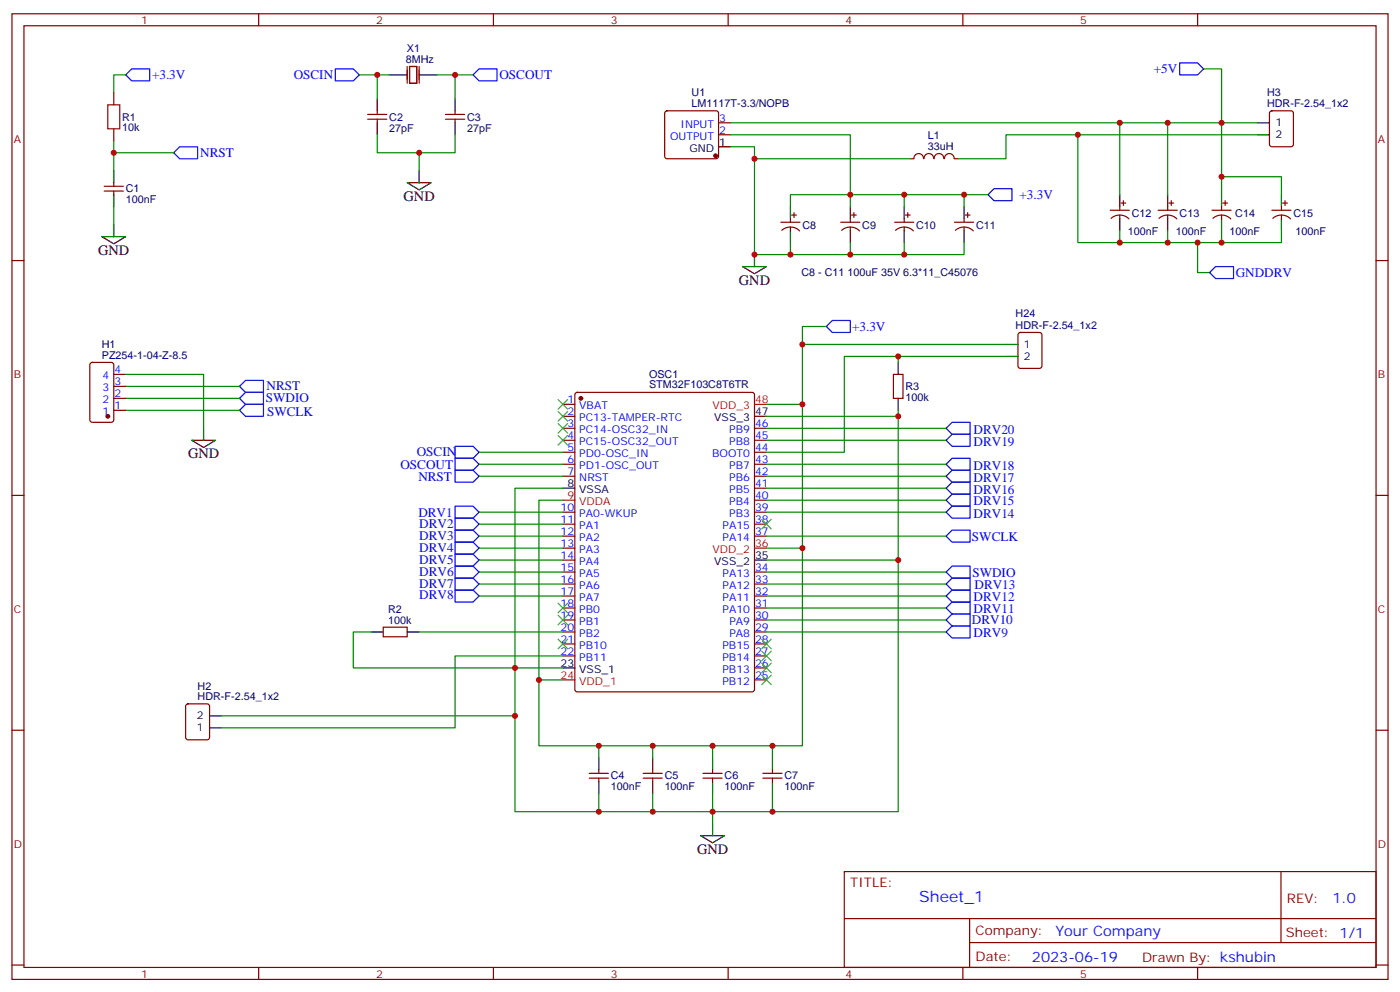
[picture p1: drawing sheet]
<svg xmlns="http://www.w3.org/2000/svg" width="412mm" height="292mm" viewBox="0 0 412 292" stroke-linecap="round" stroke-linejoin="round" font-family="sans-serif">
<g fill="none" stroke="#870000" stroke-width=".35">
<path d="M3.5 4.1h405.4v284.3h-405.4zM7.1 7.6h398.2v277.3h-398.2zM76.2 4.1v3.5M145.3 4.1v3.5M214.5 4.1v3.5M283.6 4.1v3.5M352.8 4.1v3.5M33.5 27.3v3.6M33.5 37.9v3.6M108.3 33.7h5.6M108.3 35.1h5.6M111.1 32.6v1.1"/>
<path d="M111.1 35.1v1.1M131.2 33.7h5.7M131.2 35.1h5.7M134.1 32.6v1.1M134.1 35.1v1.1M196 32.8l.5-.2h14.5l.5 .2 .2 .5v12.7l-.3 .5-.4 .2h-14.5l-.5-.2-.2-.5v-12.7zM211.7 39.7h3.5M211.7 36.2h3.5M374.2 32.8l.4-.2h5.7l.6 .5 .1 9.4-.5 .7h-5.9l-.6-.4-.1-9.5zM30.7 56.3h5.6M30.7 54.9h5.6M33.5 53.8v1.1"/>
<path d="M33.5 56.3v1M268.1 46.7h1.1M269.2 46.7a1.41 1.41 0 0 1 1.4-1.5 1.41 1.41 0 0 1 1.4 1.5M272.2 46.7a1.41 1.41 0 0 1 1.4-1.5 1.41 1.41 0 0 1 1.4 1.5M275.2 46.7a1.41 1.41 0 0 1 1.4-1.5 1.41 1.41 0 0 1 1.4 1.5M278.2 46.7a1.41 1.41 0 0 1 1.4-1.5 1.41 1.41 0 0 1 1.4 1.5M281.2 46.7h1M330.2 59.8h1.4M330.9 59.1v1.4M344.3 59.8h1.4M345 59.1v1.4M360.2 59.8h1.4"/>
<path d="M360.9 59.1v1.4M377.8 59.8h1.4M378.5 59.1v1.4M3.5 76.7h3.6M230 65.4h5.7M230.3 67.8a3.8 3.8 0 0 1 5.2 .2M232.8 64.4v1M232.8 66.9v1M233.2 63.3h1.4M233.9 62.6v1.4M247.6 65.4h5.7M247.9 67.8a3.8 3.8 0 0 1 5.3 .2"/>
<path d="M250.5 64.4v1M250.5 66.9v1M250.8 63.3h1.4M251.5 62.6v1.4M263.5 65.4h5.7M263.8 67.8a3.8 3.8 0 0 1 5.3 .2M266.3 64.4v1M266.3 66.9v1M266.7 63.3h1.4M267.4 62.6v1.4M281.2 65.4h5.6M281.4 67.8a3.8 3.8 0 0 1 5.3 .2"/>
<path d="M284 64.4v1M284 66.9v1M284.3 63.3h1.5M285 62.6v1.4M327 61.9h5.7M327.3 64.3a3.8 3.8 0 0 1 5.3 .2M329.8 60.9v1M329.8 63.3v1.1M341.1 61.9h5.7M341.4 64.3a3.8 3.8 0 0 1 5.3 .2M344 60.9v1M344 63.3v1.1"/>
<path d="M357 61.9h5.7M357.3 64.3a3.8 3.8 0 0 1 5.2 .2M359.8 60.9v1M359.8 63.3v1.1M374.6 61.9h5.7M374.9 64.3a3.8 3.8 0 0 1 5.3 .2M377.5 60.9v1M377.5 63.3v1.1M405.3 76.7h3.6M300.1 98.1l.5-.2h5.6l.7 .4v9.5l-.4 .6-5.9 .1-.7-.5v-9.4zM26.7 106.9l.5-.2h5.6l.7 .4v16.5l-.4 .7-5.9 .1-.7-.5v-16.5zM33.5 117.3h3.5"/>
<path d="M33.5 113.8h3.5M33.5 110.2h3.5M165.8 119.1h3.5M169.6 115.7l.4-.2h51.5l.7 .5v87l-.4 .7h-51.8l-.6-.4-.1-87.1zM263.2 110.2h2.8v7.1h-2.8zM33.5 120.8h3.5M165.8 122.6h3.5M165.8 126.1h3.5M165.8 129.6h3.5M165.8 133.2h3.5M165.8 136.7h3.5M222.2 126.1h3.6"/>
<path d="M222.2 129.6h3.6M222.2 133.2h3.6M222.2 136.7h3.6M3.5 145.9h3.6M165.8 140.2h3.5M165.8 150.8h3.5M165.8 154.3h3.5M165.8 157.9h3.5M222.2 140.2h3.6M222.2 150.8h3.6M222.2 154.3h3.6M222.2 157.9h3.6"/>
<path d="M222.2 147.3h3.6M222.2 143.8h3.6M405.3 145.9h3.6M165.8 161.4h3.5M165.8 164.9h3.5M165.8 168.5h3.5M165.8 172h3.5M165.8 175.5h3.5M165.8 179h3.5M222.2 168.5h3.6M222.2 172h3.6M222.2 175.5h3.6"/>
<path d="M222.2 179h3.6M112.9 184.7h7v2.8h-7zM165.8 182.6h3.5M165.8 186.1h3.5M165.8 189.6h3.5M165.8 193.1h3.5M222.2 182.6h3.6M222.2 186.1h3.6M222.2 189.6h3.6M222.2 193.1h3.6M222.2 196.7h3.6M3.5 215h3.6"/>
<path d="M54.9 207.5l.5-.2h5.6l.7 .4v9.4l-.4 .7h-5.9l-.7-.4v-9.4zM222.2 200.2h3.6M405.3 215h3.6M173.6 229.1h5.6M173.6 227.7h5.6M176.4 226.7v1M176.4 229.1v1.1M189.4 229.1h5.7M189.4 227.7h5.7M192.3 226.7v1M192.3 229.1v1.1M207.1 229.1h5.6"/>
<path d="M207.1 227.7h5.6M209.9 226.7v1M209.9 229.1v1.1M224.7 229.1h5.7M224.7 227.7h5.7M227.5 226.7v1M227.5 229.1v1.1M248.7 256.6h156.6v28.3h-156.6zM377.3 256.7v20.8M248.7 270.5h156.5M285.6 277.5h119.6M285.6 270.5v14.1"/>
<path d="M3.5 284.2h3.6M76.2 284.9v3.5M145.3 284.9v3.5M214.5 284.9v3.5M283.6 284.9v3.5M352.8 284.9v3.5M405.3 284.2h3.6"/>
</g>
<g fill="#870000" stroke="#870000" stroke-width=".35">
<circle cx="171.1" cy="117.3" r=".53"/>
<circle cx="210.8" cy="45.9" r=".53"/>
<circle cx="31.7" cy="122.6" r=".53"/>
</g>
<g fill="none" stroke="#000" stroke-width=".35">
<path d="M111.1 29.1v3.5M111.1 36.2v3.5M114.7 22h5.2M123.5 22h5.3M134.1 29.1v3.5M134.1 36.2v3.5M370.4 36.2h3.5M370.4 39.7h3.5M33.5 50.3v3.5M33.5 57.3v3.6M119.9 53.8h7.1l-3.5 2.1zM123.5 50.3v3.5"/>
<path d="M211.7 43.2h3.5M329.8 57.3v3.6M344 57.3v3.6M359.8 57.3v3.6M377.5 57.3v3.6M30 69.7h7l-3.5 2.1zM33.5 66.1v3.6M218.7 78.5h7.1l-3.6 2.1zM222.2 75v3.5M232.8 60.9v3.5M232.8 67.9v3.5M250.5 60.9v3.5"/>
<path d="M250.5 67.9v3.5M266.3 60.9v3.5M266.3 67.9v3.5M284 60.9v3.5M284 67.9v3.5M329.8 64.4v3.5M344 64.4v3.5M359.8 64.4v3.5M377.5 64.4v3.5M264.6 106.7v3.5M264.6 117.3v3.5M296.3 101.4h3.6"/>
<path d="M296.3 105h3.6M56.4 129.6h7.1l-3.5 2.2zM60 126.1v3.5M222.2 122.6h3.6M165.8 143.8h3.5M222.2 164.9h3.6M109.4 186.1h3.5M119.9 186.1h3.6M165.8 196.7h3.5M61.7 214.3h3.6M61.7 210.8h3.6M176.4 223.1v3.6"/>
<path d="M176.4 230.2v3.5M192.3 223.1v3.6M192.3 230.2v3.5M209.9 223.1v3.6M209.9 230.2v3.5M227.5 223.1v3.6M227.5 230.2v3.5M206.4 246.1h7l-3.5 2.1zM209.9 242.5v3.6"/>
</g>
<path d="M222.2 119.1h3.6M165.8 147.3h3.5M222.2 161.4h3.6M165.8 200.2h3.5" fill="none" stroke="#f00" stroke-width=".35"/>
<g fill="none" stroke="#008700" stroke-width=".35">
<path d="M37 22h-3.5v5.3M105.8 22h8.9M111.1 39.7v5.3h23v-5.3M111.1 22v7.1M128.8 22h10.5M134.1 22v7.1M215.2 39.7h35.3v17.6h-17.7v3.6M215.2 36.2h155.2M317.5 39.7v31.7h12.3M329.8 36.2v21.1M344 36.2v21.1M354.5 20.3h5.3v37"/>
<path d="M370.4 39.7h-74.1v7h-14.1M33.5 41.5v8.8M33.5 45h17.7M123.5 45v5.3M215.2 43.2h7v31.8h44.1v-3.6M222.2 46.7h45.9M266.3 57.3h17.7v3.6M284 57.3h7M359.8 52h17.7v5.3M33.5 60.9v5.2M232.8 71.4v3.6M250.5 60.9v-3.6h15.8v3.6"/>
<path d="M250.5 71.4v3.6M284 71.4v3.6h-17.7M329.8 67.9v3.5h14.2M344 67.9v3.5h15.8v-3.5M352.8 71.4v8.9h3.5M377.5 67.9v3.5h-17.7M243.4 96.1h-7v23M37 110.2h23v15.9M37 117.3h33.6M37 113.8h33.6M225.8 119.1h10.6v42.3M236.4 101.4h59.9"/>
<path d="M264.6 106.7v-1.7h-15.9v28.2h-22.9M264.6 105h31.7M37 120.8h33.6M141.1 133.2h24.7M141.1 136.7h24.7M225.8 122.6h38.8v42.3M225.8 136.7h52.9M225.8 129.6h52.9M225.8 126.1h52.9M264.6 120.8v1.8M141.1 140.2h24.7M141.1 157.9h24.7"/>
<path d="M141.1 150.8h24.7M141.1 154.3h24.7M165.8 143.8h-14.1v95.2h24.7M165.8 147.3h-7.1v52.9M225.8 140.2h52.9M225.8 157.9h52.9M225.8 150.8h52.9M225.8 147.3h52.9M225.8 143.8h52.9M141.1 172h24.7M141.1 168.5h24.7M141.1 161.4h24.7"/>
<path d="M141.1 164.9h24.7M141.1 175.5h24.7M225.8 164.9h38.8v74.1h-37.1M225.8 161.4h10.6v58.2h-77.7v-19.4h7.1M225.8 168.5h52.9M225.8 175.5h52.9M225.8 179h52.9M225.8 172h52.9M109.4 186.1h-5.3v10.6h61.7M123.5 186.1h42.3M165.8 193.1h-31.7v21.2h-68.8M225.8 186.1h52.9"/>
<path d="M225.8 182.6h52.9M65.3 210.8h86.4M176.4 219.6v3.5M192.3 219.6v3.5M209.9 219.6v3.5M227.5 219.6v3.5M176.4 233.7v5.3h15.9v-5.3M209.9 233.7v5.3h-17.6M227.5 233.7v5.3h-17.6v3.5"/>
</g>
<g fill="none" stroke="#00f" stroke-width=".35">
<path d="M347.5 18.5h5.3l1.7 1.8-1.7 1.7h-5.3zM37 22l1.8-1.7h5.3v3.5h-5.3zM98.8 20.3h5.3l1.7 1.7-1.7 1.8h-5.3zM139.3 22l1.8-1.7h5.3v3.5h-5.3zM51.2 45l1.7-1.8h5.3v3.5h-5.3zM291 57.3l1.8-1.7h5.3v3.5h-5.3zM358.1 78.5h5.3v3.5h-5.3l-1.8-1.7zM243.4 96.1l1.8-1.7h5.3v3.5h-5.3zM70.6 117.3l1.7-1.8h5.3v3.6h-5.3zM70.6 113.8l1.7-1.8h5.3v3.5h-5.3zM70.6 120.8l1.7-1.7h5.3v3.5h-5.3zM134.1 131.4h5.2l1.8 1.8-1.8 1.7h-5.2z"/>
<path d="M134.1 134.9h5.2l1.8 1.8-1.8 1.8h-5.2zM134.1 138.5h5.2l1.8 1.7-1.8 1.8h-5.2zM278.7 136.7l1.8-1.8h5.3v3.6h-5.3zM278.7 129.6l1.8-1.7h5.3v3.5h-5.3zM278.7 126.1l1.8-1.7h5.3v3.5h-5.3zM134.1 149h5.2l1.8 1.8-1.8 1.8h-5.2zM134.1 152.6h5.2l1.8 1.7-1.8 1.8h-5.2zM134.1 156.1h5.2l1.8 1.8-1.8 1.7h-5.2zM134.1 159.6h5.2l1.8 1.8-1.8 1.8h-5.2zM278.7 150.8l1.8-1.8h5.3v3.6h-5.3zM278.7 147.3l1.8-1.8h5.3v3.5h-5.3zM278.7 143.8l1.8-1.8h5.3v3.5h-5.3z"/>
<path d="M278.7 140.2l1.8-1.7h5.3v3.5h-5.3zM278.7 157.9l1.8-1.8h5.3v3.5h-5.3zM134.1 163.2h5.2l1.8 1.7-1.8 1.8h-5.2zM134.1 166.7h5.2l1.8 1.8-1.8 1.7h-5.2zM134.1 170.2h5.2l1.8 1.8-1.8 1.7h-5.2zM134.1 173.7h5.2l1.8 1.8-1.8 1.8h-5.2zM278.7 179l1.8-1.7h5.3v3.5h-5.3zM278.7 175.5l1.8-1.8h5.3v3.6h-5.3zM278.7 172l1.8-1.8h5.3v3.5h-5.3zM278.7 168.5l1.8-1.8h5.3v3.5h-5.3zM278.7 186.1l1.8-1.8h5.3v3.6h-5.3zM278.7 182.6l1.8-1.8h5.3v3.5h-5.3z"/>
</g>
<g fill="none" stroke="#3c3" stroke-width=".35">
<path d="M164.4 117.7l2.8 2.8M167.2 117.7l-2.8 2.8M164.4 121.2l2.8 2.8M164.4 124.7l2.8 2.8M164.4 128.2l2.8 2.9M167.2 121.2l-2.8 2.8M167.2 124.7l-2.8 2.8M167.2 128.2l-2.8 2.9M224.4 152.9l2.8 2.9M227.2 152.9l-2.8 2.9M164.4 177.6l2.8 2.8M167.2 177.6l-2.8 2.8"/>
<path d="M164.4 188.2l2.8 2.8M164.4 181.2l2.8 2.8M167.2 188.2l-2.8 2.8M167.2 181.2l-2.8 2.8M224.4 198.8l2.8 2.8M224.4 195.3l2.8 2.8M224.4 191.7l2.8 2.9M224.4 188.2l2.8 2.8M227.2 198.8l-2.8 2.8M227.2 195.3l-2.8 2.8M227.2 191.7l-2.8 2.9M227.2 188.2l-2.8 2.8"/>
</g>
<path d="M119.9 19.6v4.9M120.6 19.6h2.2v4.9h-2.2zM123.5 19.6v4.9" fill="none" stroke="#871200" stroke-width=".35"/>
<path d="M31.7 30.9h3.6v7h-3.6z" fill="none" stroke="#a10000" stroke-width=".35"/>
<g fill="#c00">
<circle cx="264.6" cy="164.9" r=".88"/>
<circle cx="236.4" cy="161.4" r=".88"/>
<circle cx="236.4" cy="119.1" r=".88"/>
<circle cx="352.8" cy="71.4" r=".88"/>
<circle cx="158.8" cy="200.2" r=".88"/>
<circle cx="151.7" cy="196.7" r=".88"/>
<circle cx="176.4" cy="219.6" r=".88"/>
<circle cx="192.3" cy="219.6" r=".88"/>
<circle cx="209.9" cy="219.6" r=".88"/>
<circle cx="227.5" cy="219.6" r=".88"/>
<circle cx="192.3" cy="239" r=".88"/>
<circle cx="209.9" cy="239" r=".88"/>
<circle cx="33.5" cy="45" r=".88"/>
<circle cx="111.1" cy="22" r=".88"/>
<circle cx="134.1" cy="22" r=".88"/>
<circle cx="123.5" cy="45" r=".88"/>
<circle cx="222.3" cy="75" r=".88"/>
<circle cx="232.8" cy="75" r=".88"/>
<circle cx="266.3" cy="75" r=".88"/>
<circle cx="359.8" cy="36.2" r=".88"/>
<circle cx="344" cy="36.2" r=".88"/>
<circle cx="264.6" cy="122.6" r=".88"/>
<circle cx="176.4" cy="239" r=".88"/>
<circle cx="227.5" cy="239" r=".88"/>
<circle cx="151.7" cy="210.8" r=".88"/>
<circle cx="250.5" cy="75" r=".88"/>
<circle cx="250.5" cy="57.3" r=".88"/>
<circle cx="266.3" cy="57.3" r=".88"/>
<circle cx="284" cy="57.3" r=".88"/>
<circle cx="329.8" cy="36.2" r=".88"/>
<circle cx="344" cy="71.4" r=".88"/>
<circle cx="359.8" cy="52" r=".88"/>
<circle cx="359.8" cy="71.4" r=".88"/>
<circle cx="222.3" cy="46.7" r=".88"/>
<circle cx="317.5" cy="39.7" r=".88"/>
<circle cx="329.8" cy="71.4" r=".88"/>
<circle cx="264.6" cy="105" r=".88"/>
<circle cx="236.4" cy="101.4" r=".88"/>
</g>
<text font-size="4.6" fill="#00f" x="270.8" y="265.7">Sheet_1</text>
<g font-size="4.2">
<text x="118.9" y="59.1">GND</text>
<text x="28.9" y="75">GND</text>
<text x="217.7" y="83.8">GND</text>
<text x="55.4" y="134.9">GND</text>
<text x="205.3" y="251.4">GND</text>
</g>
<g font-size="4.2" fill="#00f">
<text x="392.5" y="265.9">1.0</text>
<text x="310.9" y="275.5">Your Company</text>
<text x="304" y="283.3">2023-06-19</text>
</g>
<g font-size="3.9" fill="#00f">
<text x="44.8" y="23.4">+3.3V</text>
<text x="86.5" y="23.3">OSCIN</text>
<text x="147.1" y="23.2">OSCOUT</text>
<text x="339.9" y="21.5">+5V</text>
<text x="59" y="46.3">NRST</text>
<text x="300.3" y="58.6">+3.3V</text>
<text x="364" y="81.6">GNDDRV</text>
<text x="251" y="97.4">+3.3V</text>
<text x="78.3" y="118.5">SWDIO</text>
<text x="78.5" y="115">NRST</text>
<text x="78.7" y="122.4">SWCLK</text>
<text x="286.8" y="131.3">DRV19</text>
<text x="286.8" y="127.7">DRV20</text>
<text x="122.8" y="134.4">OSCIN</text>
<text x="117.9" y="138">OSCOUT</text>
<text x="123.2" y="141.6">NRST</text>
<text x="286.8" y="141.8">DRV17</text>
<text x="286.8" y="138.3">DRV18</text>
<text x="286.8" y="148.8">DRV15</text>
<text x="286.8" y="145.4">DRV16</text>
<text x="123.2" y="152.1">DRV1</text>
<text x="123.5" y="155.5">DRV2</text>
<text x="286.8" y="152.4">DRV14</text>
<text x="123.5" y="159">DRV3</text>
<text x="286.3" y="159.2">SWCLK</text>
<text x="123.5" y="162.5">DRV4</text>
<text x="123.5" y="166.1">DRV5</text>
<text x="123.5" y="169.6">DRV6</text>
<text x="123.5" y="173.1">DRV7</text>
<text x="286.4" y="169.8">SWDIO</text>
<text x="287.1" y="173.5">DRV13</text>
<text x="123.5" y="176.5">DRV8</text>
<text x="286.8" y="177">DRV12</text>
<text x="286.3" y="183.9">DRV10</text>
<text x="286.8" y="180.5">DRV11</text>
<text x="286.8" y="187.6">DRV9</text>
</g>
<g font-size="3.9" fill="#800">
<text x="250.5" y="261.2">TITLE:</text>
<text x="379.1" y="265.9">REV:</text>
<text x="287.4" y="275.4">Company:</text>
<text x="378.7" y="276">Sheet: 1/1</text>
<text x="287.4" y="283.1">Date:</text>
<text x="336.4" y="283.2">Drawn By: kshubin</text>
</g>
<g font-size="3.2" fill="#800">
<text x="41.6" y="7.1">1</text>
<text x="110.8" y="7.1">2</text>
<text x="179.9" y="7.1">3</text>
<text x="249.1" y="7.1">4</text>
<text x="318.2" y="7.1">5</text>
<text x="4.1" y="42.2">A</text>
<text x="405.9" y="42.2">A</text>
<text x="4.1" y="111.3">B</text>
<text x="405.9" y="111.3">B</text>
<text x="4.1" y="180.4">C</text>
<text x="405.9" y="180.4">C</text>
<text x="4.1" y="249.6">D</text>
<text x="405.9" y="249.6">D</text>
<text x="41.6" y="287.9">1</text>
<text x="110.8" y="287.9">2</text>
<text x="179.9" y="287.9">3</text>
<text x="249.1" y="287.9">4</text>
<text x="318.2" y="287.9">5</text>
</g>
<g font-size="3.2" fill="#000080">
<text x="119.9" y="15.3">X1</text>
<text x="119.5" y="18.5">8MHz</text>
<text x="203.7" y="28.3">U1</text>
<text x="373.3" y="28.4">H3</text>
<text x="36" y="35.5">R1</text>
<text x="114.7" y="35.5">C2</text>
<text x="137.6" y="35.5">C3</text>
<text x="203.7" y="31.6">LM1117T-3.3/NOPB</text>
<text x="373.2" y="31.6">HDR-F-2.54_1x2</text>
<text x="36" y="38.7">10k</text>
<text x="114.7" y="38.8">27pF</text>
<text x="137.6" y="38.8">27pF</text>
<text x="273.3" y="40.9">L1</text>
<text x="273.3" y="44.2">33uH</text>
<text x="37" y="59.8">100nF</text>
<text x="37" y="56.6">C1</text>
<text x="333.4" y="63.8">C12</text>
<text x="347.5" y="63.8">C13</text>
<text x="363.9" y="63.8">C14</text>
<text x="381" y="63.8">C15</text>
<text x="236.4" y="67.3">C8</text>
<text x="254" y="67.3">C9</text>
<text x="269.9" y="67.3">C10</text>
<text x="287.5" y="67.3">C11</text>
<text x="332.2" y="69.1">100nF</text>
<text x="346.4" y="69.1">100nF</text>
<text x="362.2" y="69.1">100nF</text>
<text x="381.6" y="69.1">100nF</text>
<text x="236.1" y="81.3">C8 - C11 100uF 35V 6.3*11_C45076</text>
<text x="299.2" y="93.3">H24</text>
<text x="299.2" y="96.8">HDR-F-2.54_1x2</text>
<text x="30" y="105.7">PZ254-1-04-Z-8.5</text>
<text x="30" y="102.5">H1</text>
<text x="191.2" y="111.3">OSC1</text>
<text x="191.2" y="114.3">STM32F103C8T6TR</text>
<text x="266.7" y="118.1">100k</text>
<text x="266.7" y="114.9">R3</text>
<text x="114.3" y="183.6">100k</text>
<text x="114.3" y="180.4">R2</text>
<text x="58.2" y="203.1">H2</text>
<text x="58.2" y="206.2">HDR-F-2.54_1x2</text>
<text x="179.9" y="232.7">100nF</text>
<text x="179.9" y="229.5">C4</text>
<text x="195.8" y="232.7">100nF</text>
<text x="195.8" y="229.5">C5</text>
<text x="213.4" y="232.7">100nF</text>
<text x="213.4" y="229.5">C6</text>
<text x="231.1" y="232.7">100nF</text>
<text x="231.1" y="229.5">C7</text>
</g>
<g font-size="3.2" fill="#00f">
<text x="211.8" y="35.8">3</text>
<text x="197.4" y="41.1">OUTPUT</text>
<text x="200.5" y="37.6">INPUT</text>
<text x="211.8" y="39.3">2</text>
<text x="30.2" y="111.7">4</text>
<text x="33.7" y="113.4">3</text>
<text x="33.7" y="109.9">4</text>
<text x="30.2" y="118.7">2</text>
<text x="30.2" y="115.2">3</text>
<text x="33.7" y="116.9">2</text>
<text x="167.1" y="118.7">1</text>
<text x="30.2" y="122.2">1</text>
<text x="33.7" y="120.5">1</text>
<text x="167.1" y="122.2">2</text>
<text x="167.1" y="125.8">3</text>
<text x="170.6" y="120.5">VBAT</text>
<text x="170.6" y="124">PC13-TAMPER-RTC</text>
<text x="222.4" y="125.8">46</text>
<text x="167.1" y="129.3">4</text>
<text x="170.6" y="127.5">PC14-OSC32_IN</text>
<text x="170.6" y="131.1">PC15-OSC32_OUT</text>
<text x="214.8" y="131.1">PB8</text>
<text x="214.8" y="127.5">PB9</text>
<text x="222.4" y="129.3">45</text>
<text x="167.1" y="132.8">5</text>
<text x="167.1" y="136.3">6</text>
<text x="170.6" y="134.6">PD0-OSC_IN</text>
<text x="209.8" y="134.6">BOOT0</text>
<text x="222.4" y="136.3">43</text>
<text x="222.4" y="132.8">44</text>
<text x="167.1" y="139.9">7</text>
<text x="170.6" y="138.1">PD1-OSC_OUT</text>
<text x="170.6" y="141.6">NRST</text>
<text x="214.8" y="141.6">PB6</text>
<text x="214.8" y="138.1">PB7</text>
<text x="222.4" y="143.4">41</text>
<text x="222.4" y="139.9">42</text>
<text x="214.8" y="148.7">PB4</text>
<text x="214.8" y="145.2">PB5</text>
<text x="222.4" y="146.9">40</text>
<text x="165.1" y="150.5">10</text>
<text x="165.1" y="154">11</text>
<text x="170.6" y="152.2">PA0-WKUP</text>
<text x="170.6" y="155.8">PA1</text>
<text x="212.8" y="155.8">PA15</text>
<text x="214.8" y="152.2">PB3</text>
<text x="222.4" y="154">38</text>
<text x="222.4" y="150.5">39</text>
<text x="165.1" y="157.5">12</text>
<text x="165.1" y="161">13</text>
<text x="170.6" y="159.3">PA2</text>
<text x="212.8" y="159.3">PA14</text>
<text x="222.4" y="157.5">37</text>
<text x="165.1" y="164.6">14</text>
<text x="170.6" y="162.8">PA3</text>
<text x="170.6" y="166.3">PA4</text>
<text x="165.1" y="168.1">15</text>
<text x="165.1" y="171.6">16</text>
<text x="170.6" y="169.9">PA5</text>
<text x="170.6" y="173.4">PA6</text>
<text x="212.8" y="173.4">PA12</text>
<text x="212.8" y="169.9">PA13</text>
<text x="222.4" y="171.6">33</text>
<text x="222.4" y="168.1">34</text>
<text x="165.1" y="175.2">17</text>
<text x="165.1" y="178.7">18</text>
<text x="170.6" y="176.9">PA7</text>
<text x="212.8" y="176.9">PA11</text>
<text x="222.4" y="178.7">31</text>
<text x="222.4" y="175.2">32</text>
<text x="165.1" y="182.2">19</text>
<text x="165.1" y="185.7">20</text>
<text x="170.6" y="180.4">PB0</text>
<text x="170.6" y="184">PB1</text>
<text x="212.8" y="180.4">PA10</text>
<text x="214.8" y="184">PA9</text>
<text x="222.4" y="185.7">29</text>
<text x="222.4" y="182.2">30</text>
<text x="165.1" y="189.3">21</text>
<text x="170.6" y="187.5">PB2</text>
<text x="170.6" y="191">PB10</text>
<text x="212.8" y="191">PB15</text>
<text x="214.8" y="187.5">PA8</text>
<text x="222.4" y="189.3">28</text>
<text x="165.1" y="192.8">22</text>
<text x="170.6" y="194.6">PB11</text>
<text x="212.8" y="194.6">PB14</text>
<text x="222.4" y="196.3">26</text>
<text x="222.4" y="192.8">27</text>
<text x="212.8" y="201.6">PB12</text>
<text x="212.8" y="198.1">PB13</text>
<text x="222.4" y="199.8">25</text>
</g>
<g font-size="3.2">
<text x="375.7" y="37.2">1</text>
<text x="375.7" y="40.7">2</text>
<text x="203.1" y="44.6">GND</text>
<text x="211.8" y="42.9">1</text>
<text x="301.6" y="102.5">1</text>
<text x="301.6" y="106">2</text>
<text x="210.4" y="124">VSS_3</text>
<text x="222.4" y="122.2">47</text>
<text x="167.1" y="143.4">8</text>
<text x="170.6" y="145.2">VSSA</text>
<text x="210.4" y="166.3">VSS_2</text>
<text x="222.4" y="164.6">35</text>
<text x="165.1" y="196.3">23</text>
<text x="170.6" y="198.1">VSS_1</text>
<text x="58" y="215.4">1</text>
<text x="58" y="211.8">2</text>
</g>
<g font-size="3.2" fill="#f00">
<text x="222.4" y="118.7">48</text>
<text x="209.9" y="120.5">VDD_3</text>
<text x="167.1" y="146.9">9</text>
<text x="170.6" y="148.7">VDDA</text>
<text x="222.4" y="161">36</text>
<text x="209.9" y="162.8">VDD_2</text>
<text x="165.1" y="199.8">24</text>
<text x="170.6" y="201.6">VDD_1</text>
</g>
</svg>
